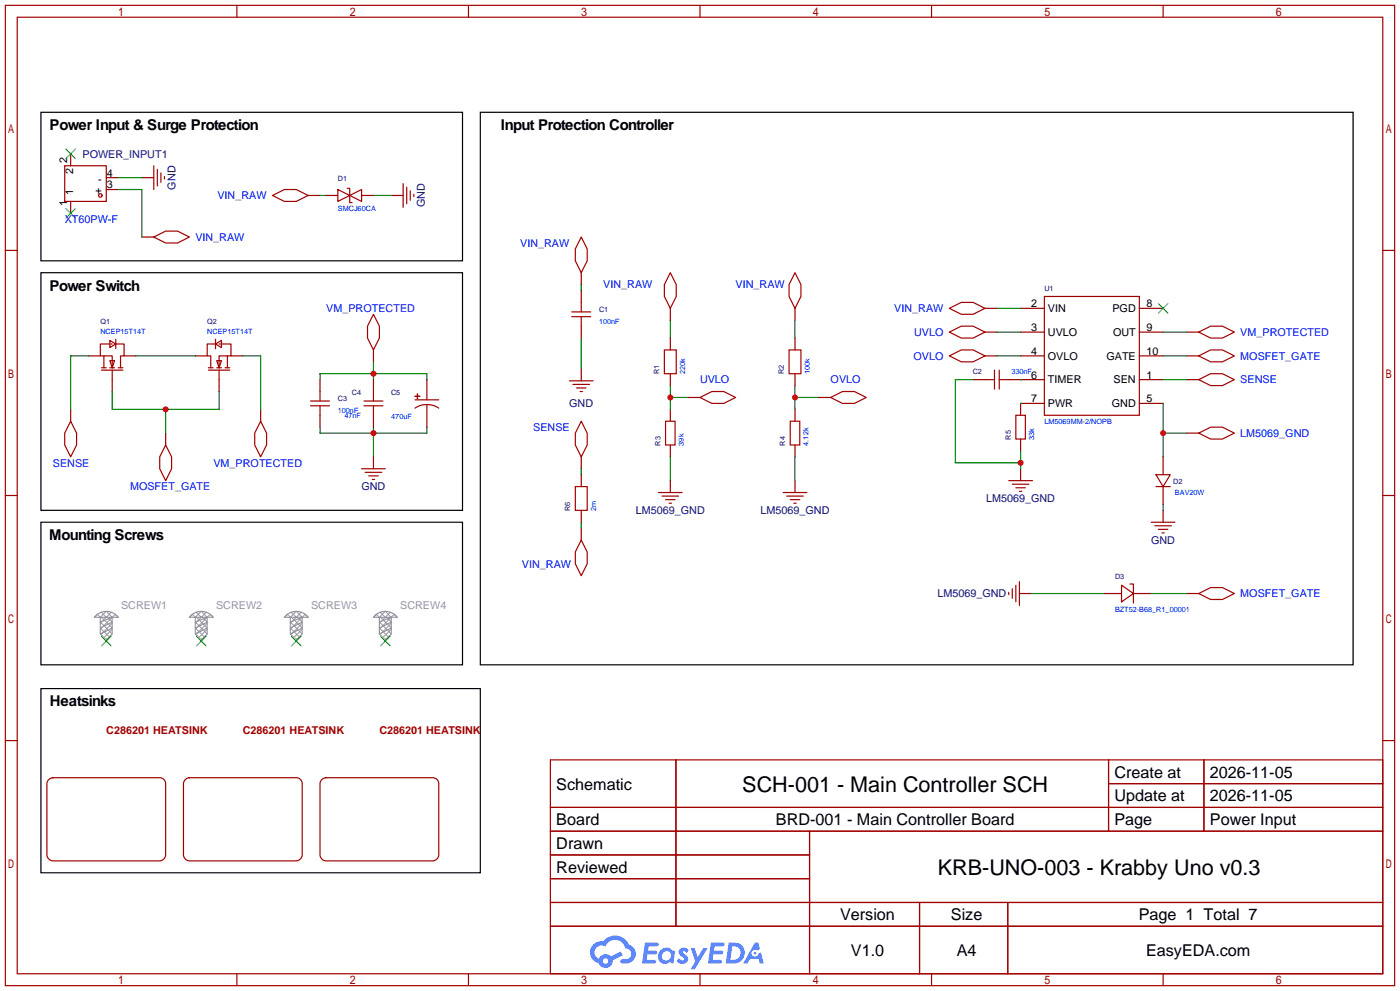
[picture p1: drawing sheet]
<svg xmlns="http://www.w3.org/2000/svg" width="299mm" height="212mm" viewBox="0 0 299 212" stroke-linecap="round" stroke-linejoin="round" font-family="sans-serif">
<g fill="none" stroke="#a10000" stroke-width=".25">
<path d="M1.1 1.1h297.2v209.6h-297.2zM3.7 3.7h292.1v204.5h-292.1zM50.7 1.1v2.6M100.2 1.1v2.6M149.7 1.1v2.6M199.3 1.1v2.6M248.8 1.1v2.6M1.1 53.5h2.6M295.8 53.5h2.5M1.1 105.9h2.6M295.8 105.9h2.5M1.1 158.3h2.6"/>
<path d="M295.8 158.3h2.5M117.7 162.4h178.1v45.8h-178.1zM117.7 172.6h178.1M117.7 177.7h178.1M144.6 162.4v35.6M173.2 177.7v30.5M237.1 162.4v15.3M237.1 167.5h58.7M257.5 162.4v15.3M117.7 182.8h55.5M117.7 192.9h178.1M117.7 187.8h55.5"/>
<path d="M117.7 198h178.1M196.7 192.9v15.3M215.6 192.9v15.3M50.7 208.2v2.5M100.2 208.2v2.5M149.7 208.2v2.5M199.3 208.2v2.5M248.8 208.2v2.5"/>
</g>
<g fill="#5487ff">
<path d="M145.5 202.8a1.3 1.3 0 0 1 1.8 .3l-.4 .6a.54 .54 0 0 0-.9-.2l.1 .2a1.28 1.28 0 0 1 .8 2 1.53 1.53 0 0 1-2.2-.3l.5-.6 .8 .5a.31 .31 0 0 0 .4-.3 .31 .31 0 0 0-.3-.3 1.12 1.12 0 0 1-.6-1.9z"/>
<path d="M147.7 202.7h.9l.7 1.9 1.1-1.9h.9l-2.7 4.5h-.9l1-1.7z"/>
<path d="M138 201.5h1.6a1.31 1.31 0 0 1 1.2 .2 .4 .4 0 0 1-.3 .6h-1.8l-.1 .9h1.6a.4 .4 0 0 1 .4 .4 .4 .4 0 0 1-.4 .4h-1.7l-.2 1.2h1.4a.46 .46 0 0 1 .5 .1 .46 .46 0 0 1 .1 .5l-.3 .2h-2.7z"/>
<path d="M152.1 201.5h1.6a1.32 1.32 0 0 1 1.3 .2 .39 .39 0 0 1-.4 .6h-1.7l-.2 .9h1.7a.4 .4 0 0 1 .3 .4 .4 .4 0 0 1-.4 .4h-1.7l-.2 1.2h1.4a.46 .46 0 0 1 .5 .1 .46 .46 0 0 1 .1 .5l-.3 .2h-2.7z"/>
<path d="M161.5 201.5h.7l.4 1.3-.7 .4a.75 .75 0 0 0-1.1 .3 .75 .75 0 0 0 .5 1 .75 .75 0 0 0 .9-.6l.6-.3 .6 2.4h-.9l-.2-1h-1.9l-.5 1h-.9z"/>
<path d="M155.9 201.5l-.7 4.5h1.5a2.27 2.27 0 0 0 2.6-2.3 2.27 2.27 0 0 0-2.7-2.2zM156.6 202.3a1.5 1.5 0 0 1 1.8 1.5 1.5 1.5 0 0 1-1.9 1.4h-.3z"/>
<path d="M141.3 203.1a1.6 1.6 0 0 0-.3 2.3 1.6 1.6 0 0 0 2.3 .2l.8 .4 .3-2.5-.2-.3h-.4a1.58 1.58 0 0 0-2.5-.1zM141.9 203.6a.98 .98 0 0 1 1.6 .5 .98 .98 0 0 1-1.1 1.2 .94 .94 0 0 1-.8-.6 .94 .94 0 0 1 .3-1.1z"/>
<path d="M126.9 201.9a2.37 2.37 0 0 0 1.2 4 1.54 1.54 0 0 0 1.7 1 1.54 1.54 0 0 0 1.3-1.6l2.1-1.1-.5-.8-2 1.1a1.57 1.57 0 0 0-2.6 .4 1.5 1.5 0 0 1-.8-2.1 1.5 1.5 0 0 1 2.2-.5 2.23 2.23 0 0 1 2.3-1.4 2.23 2.23 0 0 1 2 1.8 1.16 1.16 0 0 1 1.2 1.1 1.16 1.16 0 0 1-1 1.3h-.7a.47 .47 0 0 0-.6 .3 .47 .47 0 0 0 .4 .6 2.17 2.17 0 0 0 2.5-1 2.17 2.17 0 0 0-.3-2.7l-.8-.4a3.2 3.2 0 0 0-5.4-.7l-1.2 .1zM129 205.4a.58 .58 0 0 1 1.1 0 .58 .58 0 0 1-1.1 0z"/>
<circle cx="161.5" cy="203.8" r=".28"/>
</g>
<g fill="none" stroke="#870000" stroke-width=".25">
<path d="M30.4 50.7h2.5M65.9 41.8h2.6M18.9 76.1h2.6M26.5 76.1h2.6M41.8 76.1h2.5M49.4 76.1h2.5M218.3 65.9h5.1M218.3 71h5.1M218.3 76.1h5.1M243.7 65.9h5.1M243.7 71h5.1M243.7 76.1h5.1"/>
<path d="M15.1 87.5v2.5M24 81.2v2.5M35.4 92.6v2.5M46.9 81.2v2.5M55.8 87.5v2.5M218.3 86.2h5.1M218.3 81.2h5.1M243.7 86.2h5.1M243.7 81.2h5.1M253.9 126.9h2.5"/>
</g>
<g fill="none" stroke="#a10000" stroke-width=".25">
<path d="M32.9 50.7l2.5-1.3h2.6l2.5 1.3-2.5 1.2h-2.6zM58.3 41.8l2.5-1.3h2.6l2.5 1.3-2.5 1.3h-2.6zM21.7 78.6h1M21.7 79.1h4.6M22.2 76.1v2.5M23.5 72.8l1.3 .7-1.3 .8zM23.5 77.1h1l-.5 1.5zM23.5 78.6h1M24 73.5h-2.5v2.6h2.5v2.5M24 79.1v2.1M24.5 73.5h2v2.6h-.7v2.5M24.8 72.5v2"/>
<path d="M25.3 78.6h1M44.6 78.6h1M44.6 79.1h4.5M46.1 72.5v2M46.1 73.5l1.3-.7v1.5zM46.4 73.5h-2.1v2.6h.8v2.5M46.4 77.1h1l-.5 1.5zM46.4 78.6h1M46.9 73.5h2.5v2.6h-2.5v2.5M46.9 79.1v2.1M48.1 78.6h1M48.6 76.1v2.5"/>
<path d="M223.4 63.4h20.3v25.4h-20.3zM15.1 90l1.3 2.6v2.5l-1.3 2.6-1.3-2.6v-2.5zM35.4 95.1l1.3 2.6v2.5l-1.3 2.5-1.2-2.5v-2.5zM55.8 90l1.2 2.6v2.5l-1.2 2.6-1.3-2.6v-2.5zM256.4 126.9l2.6-1.3h2.5l2.5 1.3-2.5 1.2h-2.5z"/>
</g>
<path d="M247.8 64.9l2 2M249.8 64.9l-2 2" fill="none" stroke="#3c3" stroke-width=".25"/>
<path d="M24 83.7v3.8h22.9v-3.8M35.4 87.5v5.1" fill="none" stroke="#008700" stroke-width=".25"/>
<circle cx="35.4" cy="87.5" r=".63" fill="#c00"/>
<path d="M124.3 60.8v1.3M213.2 65.9h5.1M248.8 71h5.1M248.8 76.1h5.1M143.4 85h3.8M143.4 82.4v5.1" fill="none" stroke="#008700" stroke-width=".25"/>
<path d="M253.9 71h2.5M253.9 76.1h2.5M143.4 87.5v2.5M143.4 95.1v2.6" fill="none" stroke="#870000" stroke-width=".25"/>
<path d="M256.4 71l2.6-1.3h2.5l2.5 1.3-2.5 1.3h-2.5zM256.4 76.1l2.6-1.3h2.5l2.5 1.3-2.5 1.2h-2.5zM142.4 90h2v5.1h-2z" fill="none" stroke="#a10000" stroke-width=".25"/>
<circle cx="143.4" cy="85" r=".63" fill="#c00"/>
<path d="M210.7 71h2.5M124.3 97.7v2.5M147.2 85h2.5M170.1 87.5v2.5M170.1 95.1v2.6M253.9 92.6h2.5M253.9 81.2h2.5" fill="none" stroke="#870000" stroke-width=".25"/>
<path d="M203.1 71l2.5-1.3h2.6l2.5 1.3-2.5 1.3h-2.6zM124.3 90l1.3 2.6v2.5l-1.3 2.6-1.2-2.6v-2.5zM149.7 85l2.6-1.3h2.5l2.6 1.3-2.6 1.2h-2.5zM169 90h2.1v5.1h-2.1zM256.4 92.6l2.6-1.3h2.5l2.5 1.3-2.5 1.3h-2.5zM256.4 81.2l2.6-1.3h2.5l2.5 1.3-2.5 1.2h-2.5z" fill="none" stroke="#a10000" stroke-width=".25"/>
<path d="M124.3 72.3v6.6M213.2 71h5.1M143.4 97.7v5M170.1 85h5M170.1 82.4v5.1M248.8 81.2h5.1M124.3 100.2v1.3M124.3 111.6v1.3" fill="none" stroke="#008700" stroke-width=".25"/>
<circle cx="170.1" cy="85" r=".63" fill="#c00"/>
<path d="M79.9 74.8v2.5M210.7 76.1h2.5M175.1 85h2.6" fill="none" stroke="#870000" stroke-width=".25"/>
<path d="M79.9 67.2l1.3 2.5v2.6l-1.3 2.5-1.3-2.5v-2.6zM203.1 76.1l2.5-1.3h2.6l2.5 1.3-2.5 1.2h-2.6zM177.7 85l2.5-1.3h2.6l2.5 1.3-2.5 1.2h-2.6z" fill="none" stroke="#a10000" stroke-width=".25"/>
<path d="M79.9 77.3v3.9M143.4 68.5v3.8M213.2 76.1h5.1M68.5 81.2v-1.3h22.8v1.3M170.1 97.7v5" fill="none" stroke="#008700" stroke-width=".25"/>
<path d="M8.8 24h90.1v31.8h-90.1zM102.7 24h186.7v118.1h-186.7zM8.8 58.3h90.1v50.8h-90.1zM8.8 111.6h90.1v30.5h-90.1zM8.8 147.2h93.9v39.4h-93.9z" fill="none" stroke="#000" stroke-width=".25"/>
<circle cx="79.9" cy="79.9" r=".63" fill="#c00"/>
<path d="M68.5 91.3v1.3h22.8v-1.3M79.9 91.3v6.4" fill="none" stroke="#008700" stroke-width=".25"/>
<circle cx="79.9" cy="92.6" r=".63" fill="#c00"/>
<path d="M30.4 38h2.5M83.7 41.8h2.5M124.3 78.9v2.5M79.9 97.7v2.5M218.3 86.2v2.6M218.3 93.9v2.5M143.4 102.7v2.6M170.1 102.7v2.6M218.3 100.2v2.5M248.8 109.1v2.5M218.1 126.9h2.5" fill="none" stroke="#870000" stroke-width=".25"/>
<g fill="none" stroke="#a10000" stroke-width=".25">
<path d="M32.9 35.4v5.1M33.7 36.2v3.6M34.4 37v2M35.2 37.7v.5M86.2 39.2v5.1M87 40v3.6M87.8 40.8v2M88.5 41.5v.5M121.8 81.4h5.1M122.6 82.2h3.5M123.3 82.9h2M124.1 83.7h.5"/>
<path d="M217.3 88.8h2v5.1h-2zM77.3 100.2h5.1M78.1 101h3.6M78.9 101.7h2M79.6 102.5h.5M140.8 105.3h5.1M141.6 106h3.6M142.4 106.8h2M143.1 107.6h.5M167.5 105.3h5.1M168.3 106h3.5M169 106.8h2.1"/>
<path d="M169.8 107.6h.5M215.8 102.7h5.1M216.5 103.5h3.6M217.3 104.3h2M218.1 105h.5M246.3 111.6h5M247 112.4h3.6M247.8 113.2h2M248.5 113.9h.5M215.8 126.6v.5M216.5 125.9v2M217.3 125.1v3.6"/>
<path d="M218.1 124.3v5.1"/>
</g>
<path d="M208.2 81.2h-3.9v17.7h14M218.3 86.2h.1M218.3 96.4v3.8" fill="none" stroke="#008700" stroke-width=".25"/>
<circle cx="218.3" cy="98.9" r=".63" fill="#c00"/>
<path d="M68.5 41.8h1.2M79.9 41.8h3.8M18.9 76.1h-3.8v11.4M29.1 76.1h12.7M51.9 76.1h3.9v11.4M170.1 68.5v3.8M218.3 81.2h.1M248.8 92.6h5.1M248.8 86.2v11.5" fill="none" stroke="#008700" stroke-width=".25"/>
<g fill="none" stroke="#a10000" stroke-width=".25">
<path d="M124.3 50.7l1.3 2.5v2.6l-1.3 2.5-1.2-2.5v-2.6zM143.4 58.3l1.3 2.5v2.6l-1.3 2.5-1.3-2.5v-2.6zM170.1 58.3l1.2 2.5v2.6l-1.2 2.5-1.3-2.5v-2.6zM142.1 74.8h2.6v5.1h-2.6zM168.8 74.8h2.5v5.1h-2.5zM203.1 65.9l2.5-1.3h2.6l2.5 1.3-2.5 1.3h-2.6zM212.7 79.1v4.1M213.7 79.1v4.1M77.9 86.7h4M77.9 85.7h4M79.9 83.7v2M79.9 86.7v2.1"/>
<path d="M88.8 84.7h1zM88.8 87.2a4.6 4.6 0 0 1 5.1 0M88.8 85.5h5.1M89.3 84.2v1zM210.7 81.2h2M213.7 81.2h2.1M123.1 104h2.5v5.1h-2.5zM124.3 115.4l1.3 2.6v2.5l-1.3 2.6-1.2-2.6v-2.5z"/>
</g>
<g fill="none" stroke="#870000" stroke-width=".25">
<path d="M124.3 58.3v2.5M143.4 65.9v2.6M143.4 72.3v2.5M143.4 79.9v2.5M170.1 65.9v2.6M170.1 72.3v2.5M170.1 79.9v2.5M210.7 65.9h2.5M79.9 81.2v2.5M79.9 88.8v2.5M91.3 81.2v4.3M91.3 86.5v4.8"/>
<path d="M208.2 81.2h2.5M215.8 81.2h2.5M124.3 101.5v2.5M124.3 109.1v2.5M124.3 112.9v2.5"/>
</g>
<g fill="none" stroke="#999" stroke-width=".25">
<path d="M20.6 131.5a3.2 3.2 0 0 1 4.7 .5h-5.1zM21.5 132v3.5l1.2 1.3 1.3-1.3v-3.5l-2.5 1M22.7 136.5v.5M24 133l-2.5 1.2M24 134.2l-2.5 1.3M40.9 131.5a3.2 3.2 0 0 1 4.7 .5h-5.1zM41.8 132v3.5l1.3 1.3 1.2-1.3v-3.5l-2.5 1M43.1 136.5v.5M44.3 133l-2.5 1.2M44.3 134.2l-2.5 1.3M61.3 131.5a3.2 3.2 0 0 1 4.6 .5h-5.1zM62.1 132v3.5l1.3 1.3 1.2-1.3v-3.5l-2.5 1"/>
<path d="M63.4 136.5v.5M64.6 133l-2.5 1.2M64.6 134.2l-2.5 1.3M80.3 131.5a3.2 3.2 0 0 1 4.7 .5h-5.1zM81.2 132v3.5l1.2 1.3 1.3-1.3v-3.5l-2.5 1M82.4 136.5v.5M83.7 133l-2.5 1.2M83.7 134.2l-2.5 1.3"/>
</g>
<g fill="none" stroke="#999" stroke-width=".21">
<path d="M20.2 132l.6-.7 .7 .7 1.2-1.3 1.3 1.3M21.5 134.2l1.9 1.9M21.5 133l2.5 2.5M21.7 130.9l1 1.1M21.7 132l2.3 2.2M23 132l1 1M23.8 130.9l-2.3 2.3M24 133.2l-2.4 2.4M24 134.5l-1.8 1.8M25.3 132l-.7-.7-3.1 3.2M40.5 132l.6-.7 .7 .7 1.3-1.3 1.2 1.3M41.8 134.2l1.9 1.9"/>
<path d="M41.8 133l2.5 2.5M42 130.9l1.1 1.1M42 132l2.3 2.2M43.3 132l1 1M44.1 130.9l-2.3 2.3M44.3 133.2l-2.4 2.4M44.3 134.5l-1.8 1.8M45.6 132l-.6-.7-3.2 3.2M60.8 132l.7-.7 .6 .7 1.3-1.3 1.2 1.3M62.1 134.2l1.9 1.9M62.1 133l2.5 2.5M62.3 130.9l1.1 1.1"/>
<path d="M62.4 132l2.2 2.2M63.6 132l1 1M64.5 130.9l-2.4 2.3M64.6 133.2l-2.4 2.4M64.6 134.5l-1.7 1.8M65.9 132l-.6-.7-3.2 3.2M79.9 132l.6-.7 .7 .7 1.2-1.3 1.3 1.3M81.2 134.2l1.9 1.9M81.2 133l2.5 2.5M81.3 130.9l1.1 1.1M81.4 132l2.3 2.2M82.7 132l1 1"/>
<path d="M83.5 130.9l-2.3 2.3M83.7 133.2l-2.4 2.4M83.7 134.5l-1.8 1.8M85 132l-.7-.7-3.1 3.2"/>
</g>
<path d="M21.7 136l2 2M23.7 136l-2 2M42 136l2.1 2M44.1 136l-2.1 2M62.4 136l2 2M64.4 136l-2 2M81.4 136l2 2M83.4 136l-2 2" fill="none" stroke="#3c3" stroke-width=".25"/>
<circle cx="248.8" cy="92.6" r=".63" fill="#c00"/>
<path d="M25.3 38h5.1M25.3 40.5h5.1v10.2M248.8 107.8v1.3M220.6 126.9h15.5M246.3 126.9h7.6" fill="none" stroke="#008700" stroke-width=".25"/>
<g fill="none" stroke="#a10000" stroke-width=".25">
<path d="M13.8 35.4h8.9v7.7h-8.9zM72.3 40.5l2.5 1.3-2.5 1.3zM74.3 40.3h.5v3h.5M74.8 41.8l2.5-1.3v2.6zM122.3 67.7h4.1M122.3 66.7h4.1M124.3 64.6v2.1M124.3 67.7v2M66.4 86.7h4.1M66.4 85.7h4.1M68.5 83.7v2M68.5 86.7v2.1"/>
<path d="M247.3 101.5h3l-1.5 2.5zM247.3 104h3M238.6 126.9h1.3M239.9 125.1l2.5 1.8-2.5 1.8zM241.7 124.8h.7v4.1M242.4 126.9h1.3M10.3 166.8l1-.6h22.9a1.27 1.27 0 0 1 1.2 1.3v15.3a1.35 1.35 0 0 1-1.2 1.2h-22.9a1.35 1.35 0 0 1-1.3-1.2v-15.3zM39.5 166.8l1-.6h22.9a1.27 1.27 0 0 1 1.2 1.3v15.3a1.35 1.35 0 0 1-1.2 1.2h-22.9a1.35 1.35 0 0 1-1.3-1.2v-15.3zM68.7 166.8l1-.6h22.9a1.27 1.27 0 0 1 1.3 1.3v15.3a1.35 1.35 0 0 1-1.3 1.2h-22.9a1.35 1.35 0 0 1-1.2-1.2v-15.3z"/>
<circle cx="21.5" cy="41.8" r=".38"/>
</g>
<g fill="none" stroke="#870000" stroke-width=".25">
<path d="M15.1 32.9v2.5M22.7 38h2.6M15.1 43.1v2.5M22.7 40.5h2.6M69.7 41.8h2.6M77.3 41.8h2.6M124.3 62.1v2.5M124.3 69.7v2.6M68.5 81.2v2.5M68.5 88.8v2.5M248.8 97.7v3.8M248.8 104v3.8"/>
<path d="M236.1 126.9h2.5M243.7 126.9h2.6"/>
</g>
<path d="M14.1 31.9l2 2M16.1 31.9l-2 2M14.1 44.6l2 2M16.1 44.6l-2 2" fill="none" stroke="#3c3" stroke-width=".25"/>
<g font-size="4.6">
<text x="158.8" y="169.4">SCH-001 - Main Controller SCH</text>
<text x="200.6" y="187.1">KRB-UNO-003 - Krabby Uno v0.3</text>
</g>
<g font-size="3.5">
<text x="238.4" y="166.2">Create at</text>
<text x="258.8" y="166.2">2026-11-05</text>
<text x="119" y="168.8">Schematic</text>
<text x="238.4" y="171.3">Update at</text>
<text x="258.8" y="171.3">2026-11-05</text>
<text x="119" y="176.4">Board</text>
<text x="166" y="176.4">BRD-001 - Main Controller Board</text>
<text x="238.4" y="176.4">Page</text>
<text x="258.8" y="176.4">Power Input</text>
<text x="119" y="181.5">Drawn</text>
<text x="119" y="186.6">Reviewed</text>
<text x="179.7" y="196.7">Version</text>
<text x="203.4" y="196.7">Size</text>
<text x="243.6" y="196.7">Page 1 Total 7</text>
<text x="182" y="204.3">V1.0</text>
<text x="204.7" y="204.3">A4</text>
<text x="245.1" y="204.3">EasyEDA.com</text>
</g>
<g font-size="3.2">
<text x="10.6" y="27.8">Power Input &amp; Surge Protection</text>
<text x="107.1" y="27.8">Input Protection Controller</text>
<text x="10.6" y="62.1">Power Switch</text>
<text x="10.5" y="115.5">Mounting Screws</text>
<text x="10.7" y="151">Heatsinks</text>
</g>
<g font-size="2.3">
<text x="14.4" y="34.8" transform="rotate(-90 14.4 34.8)">2</text>
<text x="15.7" y="41.6" transform="rotate(-90 15.7 41.6)">1</text>
<text x="15.7" y="37.2" transform="rotate(-90 15.7 37.2)">2</text>
<text x="20.4" y="41.6">+</text>
<text x="21" y="39">-</text>
<text x="22.9" y="37.7">4</text>
<text x="22.9" y="40.3">3</text>
<text x="14.4" y="44" transform="rotate(-90 14.4 44)">1</text>
<text x="220.6" y="65.7">2</text>
<text x="245.2" y="65.7">8</text>
<text x="220.6" y="70.8">3</text>
<text x="224.2" y="66.7">VIN</text>
<text x="224.2" y="71.8">UVLO</text>
<text x="237.9" y="66.7">PGD</text>
<text x="238.1" y="71.8">OUT</text>
<text x="245.2" y="70.8">9</text>
<text x="220.6" y="75.8">4</text>
<text x="224.2" y="76.9">OVLO</text>
<text x="236.7" y="76.9">GATE</text>
<text x="245.2" y="75.8">10</text>
<text x="220.6" y="80.9">6</text>
<text x="224.2" y="81.9">TIMER</text>
<text x="238.2" y="81.9">SEN</text>
<text x="245.2" y="80.9">1</text>
<text x="220.6" y="86">7</text>
<text x="224.2" y="87">PWR</text>
<text x="237.8" y="87">GND</text>
<text x="245.2" y="86">5</text>
</g>
<g font-size="2.3" fill="#000080">
<text x="17.7" y="33.7">POWER_INPUT1</text>
<text x="37.5" y="40.5" transform="rotate(-90 37.5 40.5)">GND</text>
<text x="90.9" y="44.3" transform="rotate(-90 90.9 44.3)">GND</text>
<text x="121.8" y="87">GND</text>
<text x="77.3" y="104.8">GND</text>
<text x="210.9" y="107.4">LM5069_GND</text>
<text x="136" y="109.9">LM5069_GND</text>
<text x="162.7" y="109.9">LM5069_GND</text>
<text x="246.2" y="116.3">GND</text>
<text x="200.5" y="127.7">LM5069_GND</text>
</g>
<g font-size="2.3" fill="#00f">
<text x="13.8" y="47.7">XT60PW-F</text>
<text x="46.5" y="42.6">VIN_RAW</text>
<text x="41.8" y="51.5">VIN_RAW</text>
<text x="111.3" y="52.8">VIN_RAW</text>
<text x="129.1" y="61.6">VIN_RAW</text>
<text x="157.4" y="61.6">VIN_RAW</text>
<text x="69.8" y="66.7">VM_PROTECTED</text>
<text x="191.3" y="66.7">VIN_RAW</text>
<text x="195.5" y="71.8">UVLO</text>
<text x="265.3" y="71.8">VM_PROTECTED</text>
<text x="195.4" y="76.9">OVLO</text>
<text x="265.3" y="76.9">MOSFET_GATE</text>
<text x="149.7" y="82">UVLO</text>
<text x="177.7" y="82">OVLO</text>
<text x="265.3" y="82">SENSE</text>
<text x="114.1" y="92.1">SENSE</text>
<text x="265.3" y="93.4">LM5069_GND</text>
<text x="11.3" y="99.7">SENSE</text>
<text x="45.7" y="99.7">VM_PROTECTED</text>
<text x="27.8" y="104.8">MOSFET_GATE</text>
<text x="111.6" y="121.3">VIN_RAW</text>
<text x="265.3" y="127.7">MOSFET_GATE</text>
</g>
<g font-size="2.3" fill="#999">
<text x="25.9" y="130.2">SCREW1</text>
<text x="46.2" y="130.2">SCREW2</text>
<text x="66.5" y="130.2">SCREW3</text>
<text x="85.6" y="130.2">SCREW4</text>
</g>
<g font-size="2.3" fill="#a00000">
<text x="22.7" y="156.9">C286201 HEATSINK</text>
<text x="51.9" y="156.9">C286201 HEATSINK</text>
<text x="81.2" y="156.9">C286201 HEATSINK</text>
</g>
<g font-size="1.6" fill="#000080">
<text x="72.3" y="38.8">D1</text>
<text x="223.4" y="62.3">U1</text>
<text x="21.5" y="69.2">Q1</text>
<text x="44.3" y="69.2">Q2</text>
<text x="128.1" y="66.7">C1</text>
<text x="141" y="80" transform="rotate(-90 141 80)">R1</text>
<text x="167.7" y="80" transform="rotate(-90 167.7 80)">R2</text>
<text x="208.1" y="79.9">C2</text>
<text x="72.3" y="85.8">C3</text>
<text x="75.3" y="84.5">C4</text>
<text x="83.6" y="84.5">C5</text>
<text x="141.3" y="95.2" transform="rotate(-90 141.3 95.2)">R3</text>
<text x="167.9" y="95.2" transform="rotate(-90 167.9 95.2)">R4</text>
<text x="216.2" y="94" transform="rotate(-90 216.2 94)">R5</text>
<text x="251" y="103.6">D2</text>
<text x="122" y="109.2" transform="rotate(-90 122 109.2)">R6</text>
<text x="238.5" y="123.7">D3</text>
</g>
<g font-size="1.6" fill="#00f">
<text x="72.3" y="45.1">SMCJ60CA</text>
<text x="21.5" y="71.4">NCEP15T14T</text>
<text x="44.3" y="71.4">NCEP15T14T</text>
<text x="128.1" y="69.3">100nF</text>
<text x="146.5" y="80" transform="rotate(-90 146.5 80)">220k</text>
<text x="173.2" y="80" transform="rotate(-90 173.2 80)">100k</text>
<text x="216.3" y="79.9">330nF</text>
<text x="72.3" y="88.3">100nF</text>
<text x="73.7" y="89.3">47nF</text>
<text x="83.7" y="89.6">470uF</text>
<text x="146.3" y="95.2" transform="rotate(-90 146.3 95.2)">39k</text>
<text x="173" y="95.2" transform="rotate(-90 173 95.2)">4.12k</text>
<text x="221.2" y="94" transform="rotate(-90 221.2 94)">33k</text>
<text x="223.4" y="90.7">LM5069MM-2/NOPB</text>
<text x="251.3" y="105.9">BAV20W</text>
<text x="127.5" y="109.2" transform="rotate(-90 127.5 109.2)">2m</text>
<text x="238.5" y="130.8">BZT52-B68_R1_00001</text>
</g>
</svg>
